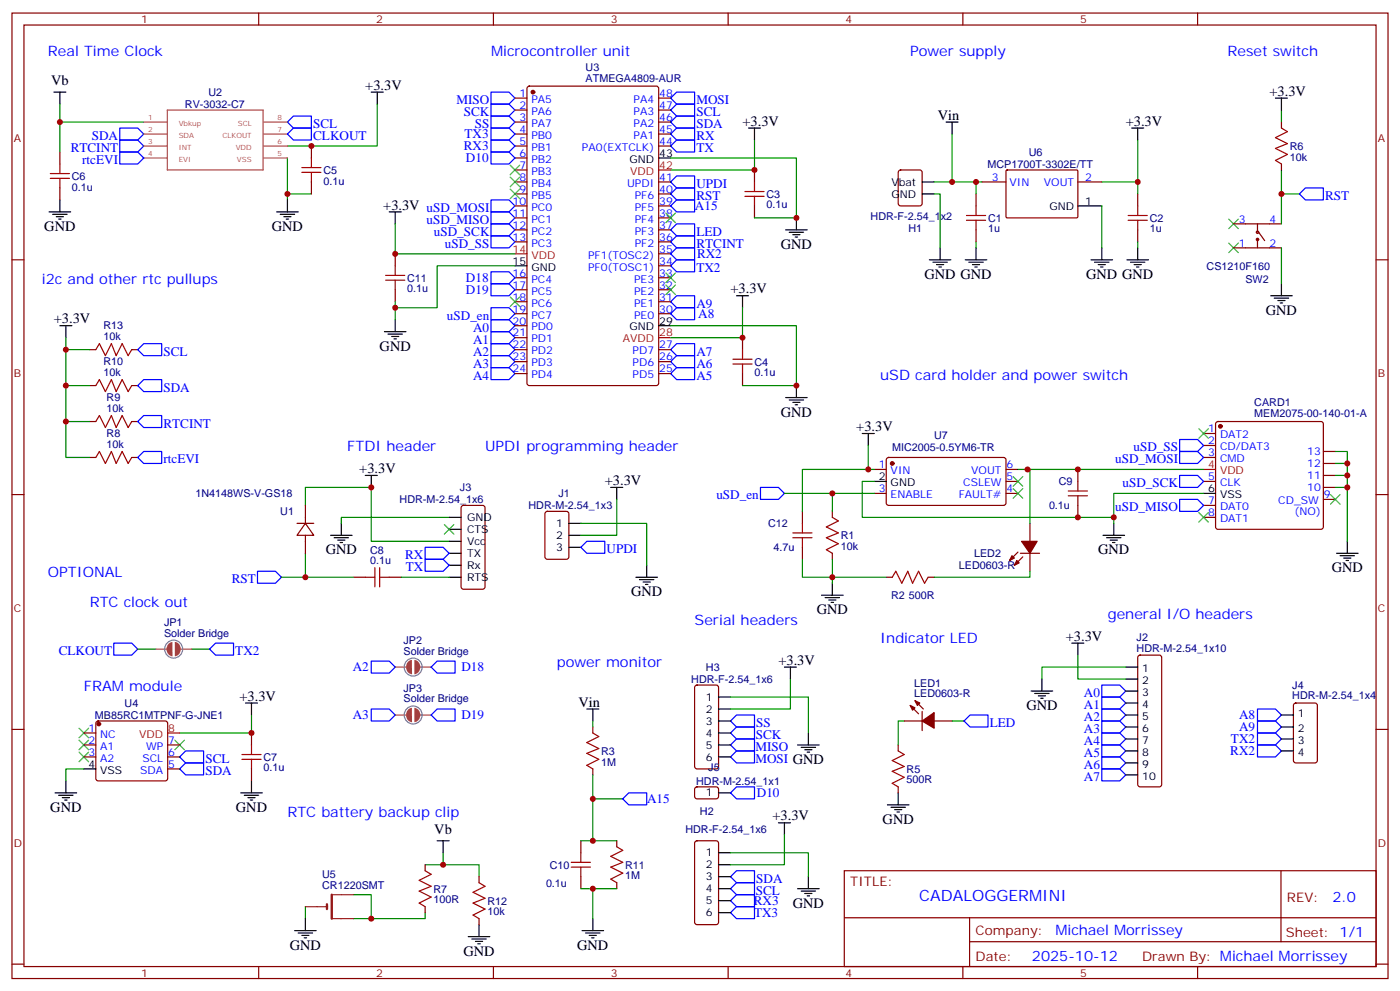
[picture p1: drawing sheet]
<svg xmlns="http://www.w3.org/2000/svg" width="412mm" height="292mm" viewBox="0 0 412 292" stroke-linecap="round" stroke-linejoin="round" font-family="sans-serif">
<g fill="none" stroke="#870000" stroke-width=".35">
<path d="M3.5 3.8h405.4v284.4h-405.4zM7.1 7.4h398.2v277.3h-398.2zM76.2 3.8v3.6M145.3 3.8v3.6M214.5 3.8v3.6M283.6 3.8v3.6M352.8 3.8v3.6M151.7 28.9h3.5M151.7 32.4h3.5M151.7 35.9h3.5M151.7 39.5h3.5M155.5 25.6l.4-.2h37.4l.7 .4v87.1l-.4 .6-37.7 .1-.6-.5-.1-87z"/>
<path d="M194 28.9h3.6M194 32.4h3.6M194 35.9h3.6M194 39.5h3.6M377.5 35.9v1.8M17.6 44.8v3.5M17.6 55.4v3.5M91.7 43v3.5M91.7 53.6v3.5M151.7 53.6h3.5M151.7 43h3.5M151.7 46.5h3.5"/>
<path d="M151.7 50.1h3.5M151.7 57.1h3.5M194 53.6h3.6M194 43h3.6M194 57.1h3.6M222.2 50.1v3.5M264.8 50.3l.5-.2h5.6l.7 .4v9.4l-.4 .7h-5.9l-.7-.4v-9.4zM287.5 57.1v3.5M289.3 53.6h7M296.4 50.2l.3-.1h20.6l.2 .3-.1 13.6-.3 .2-20.6-.1-.2-.3zM317.5 53.6h7.1M335.1 57.1v3.5"/>
<path d="M377.5 48.3v1.8M3.5 76.5h3.6M116.4 74.8v3.5M151.7 60.6h3.5M151.7 64.2h3.5M151.7 67.7h3.5M151.7 71.2h3.5M194 60.6h3.6M194 64.2h3.6M194 67.7h3.6M194 71.2h3.6M194 78.3h3.6"/>
<path d="M194 74.8h3.6M222.2 60.6v3.6M287.5 67.7v3.5M335.1 67.7v3.5M363.4 65.9h14.1M363.4 73h14.1M370.4 65.9v2.5M370.4 70.5v2.5M370.8 68.4l1.7 2.5M405.3 76.5h3.6M116.4 85.3v3.6M151.7 81.8h3.5"/>
<path d="M151.7 85.3h3.5M151.7 88.9h3.5M151.7 92.4h3.5M151.7 95.9h3.5M151.7 99.4h3.5M194 81.8h3.6M194 85.3h3.6M194 88.9h3.6M194 92.4h3.6M218.7 99.4v3.6M26.5 103h1.7M26.5 113.6h1.7"/>
<path d="M38.8 103h1.8M38.8 113.6h1.8M151.7 103h3.5M151.7 106.5h3.5M151.7 110h3.5M194 103h3.6M194 106.5h3.6M194 110h3.6M218.7 110v3.6M26.5 134.7h1.7M26.5 124.1h1.7M38.8 134.7h1.8"/>
<path d="M38.8 124.1h1.8M257.5 138.3h3.6M261.3 134.9l.5-.2 34.1 .1 .4 .6v13l-.7 .4h-34.1l-.4-.7v-12.7zM296.3 138.3h3.6M317.5 138.3v3.5M354.5 127.7h3.6M354.5 131.2h3.6M354.5 134.7h3.6M358.3 124.3l.5-.2h30.3l.5 .2 .2 .5v30.4l-.2 .5-.5 .2h-30.3l-.5-.2-.2-.5v-30.4zM389.8 136.5h3.5M389.8 133h3.5M3.5 145.7h3.6"/>
<path d="M136.1 149l.4-.2h5.7l.6 .5 .1 23.5-.5 .7h-5.9l-.6-.4-.1-23.6zM160.7 150.8l.5-.2h5.7l.6 .4 .1 13-.5 .7h-5.9l-.6-.5-.1-12.9zM245.2 150.6v1.8M257.5 145.3h3.6M296.3 141.8h3.6M296.3 145.3h3.6M303.4 154.1v5.3M317.5 148.8v3.6M354.5 141.8h3.6M354.5 148.8h3.6M354.5 152.4h3.6M389.8 147.1h3.5"/>
<path d="M389.8 143.5h3.5M389.8 140h3.5M405.3 145.7h3.6M104.1 170h3.5M114.7 170h3.5M245.2 162.9v1.8M261.1 170h1.7M273.4 170h1.8M299.9 162.6l-2.5 2.5M300.6 162.9h5.6M301.3 164l-2.5 2.5M303.4 162.9v5.3"/>
<path d="M335.4 193.1l.4-.2h5.7l.5 .2 .2 .5v37.4l-.2 .5-.5 .2h-5.7l-.5-.2-.2-.5v-37.4zM3.5 214.8h3.6M24.7 215.9h3.5M24.7 219.4h3.5M28.5 212.5l.4-.2h19.8l.5 .2 .2 .5v16.3l-.2 .5-.5 .2h-19.8l-.5-.3-.2-.4v-16.3zM49.4 219.4h3.5M74.1 215.9v3.5M174.6 214.1v1.8M204.8 202l.5-.2h5.7l.6 .4 .1 23.5-.5 .7h-5.9l-.6-.4-.1-23.5zM264.6 219.4v1.8M266.3 212.3h5.3M268.1 207.8l2.5 2.4"/>
<path d="M269.5 206.3l2.5 2.5M271.6 209.5v5.7M275.2 212.3h5.3M381.2 207.3l.5-.3h5.6l.7 .5 .1 16.5-.5 .6-5.9 .1-.6-.5-.1-16.4zM405.3 214.8h3.6M24.7 222.9h3.5M49.4 222.9h3.5M49.4 226.4h3.5M74.1 226.4v3.6M174.6 226.4v1.8M264.6 231.7v1.8M125.2 254.7v1.7"/>
<path d="M141.1 258.2v1.8M171.1 247.6v3.5M171.1 258.2v3.5M181.7 247.6v1.8M181.7 260v1.7M204.8 247.8l.5-.2h5.7l.6 .4 .1 23.6-.5 .7h-5.9l-.6-.5-.1-23.5zM248.7 256.4h156.6v28.3h-156.6zM377.3 256.5v20.8M125.2 267v1.8M141.1 270.5v1.8M248.7 270.3h156.5M285.6 277.3h119.6"/>
<path d="M285.6 270.3v14.1M3.5 284h3.6M76.2 284.7v3.5M145.3 284.7v3.5M214.5 284.7v3.5M283.6 284.7v3.5M352.8 284.7v3.5M405.3 284h3.6"/>
<circle cx="370.4" cy="70.5" r=".35"/>
<circle cx="370.4" cy="68.4" r=".35"/>
</g>
<g fill="#870000" stroke="#870000" stroke-width=".35">
<path d="M271.6 212.3l3.6-2.4v4.6z"/>
<path d="M269.5 206.3l1.4 .7-.7 .8z"/>
<path d="M268.1 207.8l1.4 .7-.7 .7z"/>
<path d="M300.9 159.4h4.6l-2.1 3.5z"/>
<path d="M298.1 163.7l.7 .7-1.4 .7z"/>
<path d="M299.5 165.1l.7 .7-1.4 .7z"/>
<circle cx="359.5" cy="125.6" r=".53"/>
<circle cx="29.1" cy="213.2" r=".53"/>
<circle cx="262.8" cy="136.5" r=".53"/>
<circle cx="157" cy="27.1" r=".53"/>
</g>
<path d="M194 50.1h3.6M151.7 74.8h3.5M194 99.4h3.6M354.5 138.3h3.6M49.4 215.9h3.5" fill="none" stroke="#f00" stroke-width=".35"/>
<g fill="none" stroke="#000" stroke-width=".35">
<path d="M15.9 27.1h3.5M17.6 27.1v3.6M109.4 27.1h3.5M111.1 27.1v3.6M220.5 37.7h3.5M222.2 37.7v3.5M278.7 35.9h3.5M280.5 35.9v3.6M333.4 37.7h3.5M335.1 37.7v3.5M375.7 28.9h3.5M377.5 28.9v3.5"/>
<path d="M17.6 58.9v3.5M84.7 58.9v3.5M194 46.5h3.6M271.6 57.1h3.6M271.6 53.6h3.6M14.5 62.4h6.3M15.5 63.1h4.3M16.6 63.8h2.1M17.3 64.5h.7M81.5 62.4h6.3M82.5 63.1h4.3M83.6 63.8h2.1"/>
<path d="M84.3 64.5h.7M114.7 62.4h3.5M116.4 62.4v3.5M151.7 78.3h3.5M231.4 67.7h6.4M232.5 68.4h4.2M233.5 69.1h2.2M234.2 69.8h.7M234.6 64.2v3.5M273.8 76.5h6.3M274.8 77.2h4.2M275.9 77.9h2.1"/>
<path d="M276.6 78.6h.7M276.9 73v3.5M284.3 76.5h6.4M285.4 77.2h4.2M286.5 77.9h2.1M287.2 78.6h.7M287.5 73v3.5M317.5 60.6h7.1M321.4 76.5h6.3M322.4 77.2h4.3M323.5 77.9h2.1M324.2 78.6h.7"/>
<path d="M324.6 73v3.5M332 76.5h6.3M333 77.2h4.3M334.1 77.9h2.1M334.8 78.6h.7M335.1 73v3.5M17.6 95.9h3.6M19.4 95.9v3.5M113.2 97.7h6.4M114.3 98.4h4.2M115.4 99.1h2.1M116.1 99.8h.7"/>
<path d="M116.4 94.2v3.5M194 95.9h3.6M217 87.1h3.5M218.7 87.1v3.5M374.3 87.1h6.3M375.4 87.8h4.2M376.4 88.5h2.1M377.1 89.2h.7M377.5 83.6v3.5M231.4 117.1h6.4M232.5 117.8h4.2M233.5 118.5h2.2"/>
<path d="M234.2 119.2h.7M234.6 113.6v3.5M254 127.7h3.5M255.8 127.7v3.5M97.4 157.7h6.3M98.4 158.4h4.3M99.5 159.1h2.1M100.2 159.8h.7M100.5 154.1v3.6M107.6 140h3.5M109.4 140v3.5M132.3 152.4h3.5"/>
<path d="M132.3 155.9h3.5M132.3 159.4h3.5M167.6 157.7h3.5M167.6 154.1h3.5M179.9 143.5h3.5M181.7 143.5v3.6M257.5 141.8h3.6M324.9 157.7h6.4M326 158.4h4.2M327 159.1h2.1M327.7 159.8h.7M328.1 154.1v3.6"/>
<path d="M354.5 145.3h3.6M396.9 159.4v3.5M132.3 162.9h3.5M132.3 166.5h3.5M132.3 170h3.5M167.6 161.2h3.5M187.3 170h6.4M188.4 170.7h4.2M189.4 171.4h2.2M190.1 172.1h.8M190.5 166.5v3.5M242 175.3h6.4"/>
<path d="M243.1 176h4.2M244.1 176.7h2.1M244.8 177.4h.7M245.2 171.8v3.5M393.7 162.9h6.3M394.8 163.7h4.2M395.8 164.4h2.1M396.5 165.1h.7M231.1 196.5h3.5M232.8 196.5v3.5M306.9 200v3.5M315.7 189.4h3.6"/>
<path d="M317.5 189.4v3.5M331.6 196.5h3.5M331.6 200h3.5M72.3 207h3.5M74.1 207v3.6M172.9 208.8h3.5M174.6 208.8v3.5M211.7 205.3h3.5M211.7 208.8h3.5M211.7 212.3h3.5M211.7 215.9h3.5M211.7 219.4h3.5"/>
<path d="M234.9 219.4h6.4M238.1 215.9v3.5M303.7 203.5h6.4M304.8 204.2h4.2M305.9 204.9h2.1M306.6 205.6h.7M331.6 207h3.5M331.6 203.5h3.5M331.6 210.6h3.5M331.6 214.1h3.5M331.6 217.6h3.5M377.5 210.6h3.5"/>
<path d="M377.5 214.1h3.5M377.5 217.6h3.5M16.2 233.5h6.4M17.3 234.2h4.2M18.3 234.9h2.2M19 235.6h.8M19.4 230v3.5M24.7 226.4h3.5M70.9 233.5h6.4M72 234.2h4.2M73 234.9h2.1M73.7 235.6h.7"/>
<path d="M74.1 230v3.5M211.7 222.9h3.5M236 220.1h4.2M237.1 220.8h2.1M237.8 221.5h.7M261.4 237h6.4M262.5 237.7h4.2M263.5 238.4h2.1M264.2 239.1h.7M264.6 233.5v3.5M331.6 221.2h3.5M331.6 224.7h3.5"/>
<path d="M331.6 228.2h3.5M377.5 221.2h3.5M128.8 247.6h3.5M130.5 247.6v3.5M211.7 251.1h3.5M211.7 254.7h3.5M211.7 258.2h3.5M229.3 242.3h3.5M231.1 242.3v3.6M238.1 258.2v3.5M86.8 274.1h6.3M87.8 274.8h4.3"/>
<path d="M88.9 275.5h2.1M89.6 276.2h.7M90 270.5v3.6M137.9 275.8h6.4M139 276.5h4.2M140.1 277.2h2.1M140.8 278h.7M141.1 272.3v3.5M171.4 274.1h6.4M172.5 274.8h4.2M173.6 275.5h2.1M174.3 276.2h.7"/>
<path d="M174.6 270.5v3.6M211.7 261.7h3.5M211.7 265.3h3.5M211.7 268.8h3.5M234.9 261.7h6.4M236 262.4h4.2M237.1 263.1h2.1M237.8 263.8h.7"/>
</g>
<g fill="none" stroke="#008700" stroke-width=".35">
<path d="M17.6 30.7v5.2h24.7M17.6 35.9v8.9M111.1 30.7v12.3h-26.4M280.5 39.5v14.1M377.5 32.4v3.5M84.7 57.1h7M84.7 46.5v12.4M197.6 46.5h37v17.7h-12.4M222.2 41.2v8.9h-24.6M275.2 57.1h1.7v15.9M275.2 53.6h14.1M287.5 53.6v3.5"/>
<path d="M324.6 53.6h10.5M335.1 41.2v15.9M377.5 50.1v7h5.3M116.4 65.9v8.9h35.3M151.7 78.3h-22.9v12.3h-12.4v3.6M287.5 71.2v1.8M324.6 60.6v12.4M335.1 71.2v1.8M19.4 99.4v35.3h7.1M116.4 88.9v1.7M197.6 95.9h37v17.7h-15.9M218.7 90.6v8.8h-21.1"/>
<path d="M19.4 103h7.1M19.4 113.6h7.1M19.4 124.1h7.1M255.8 131.2v7.1h1.7M299.9 138.3h54.6M302.7 138.3h.7v15.8M393.3 133h3.6v26.4M393.3 136.5h3.6M90 148.8v-5.3h19.4v15.9h22.9M132.3 152.4h-31.8v1.7M171.1 154.1h19.4v12.4M181.7 147.1v10.6h-10.6"/>
<path d="M231.1 145.3h26.4M245.2 145.3v5.3M257.5 141.8h-3.5v10.6h74.1v-7.1h26.4M328.1 152.4v1.7M393.3 140h3.6M393.3 143.5h3.6M118.2 170h14.1M245.2 170h15.9M245.2 164.7v7.1M303.4 168.2v1.8h-28.2M40.6 191.2h5.3M56.4 191.2h5.3"/>
<path d="M232.8 200v8.8h-17.6M74.1 210.6v5.3h-21.2M174.6 212.3v1.8M215.2 205.3h22.9v10.6M266.3 212.3h-1.7v7.1M280.5 212.3h3.5M24.7 226.4h-5.3v3.6M174.6 228.2v19.4h-3.5M174.6 235.3h8.8M125.2 254.7h15.9v3.5M130.5 251.1v3.6M174.6 247.6h7.1"/>
<path d="M215.2 251.1h22.9v7.1M231.1 245.9v8.8h-15.9M90 267v3.5M104.1 263.5h5.3v7M125.2 268.8v1.7h-21.1M171.1 261.7h10.6M174.6 261.7v8.8"/>
</g>
<g fill="none" stroke="#00f" stroke-width=".35">
<path d="M35.3 37.7h5.3l1.7 1.8-1.7 1.7h-5.3zM84.7 35.9l1.7-1.7h5.3v3.5h-5.3zM86.4 37.7h5.3v3.5h-5.3l-1.7-1.7zM144.6 27.1h5.3l1.8 1.8-1.8 1.8h-5.3zM144.6 30.7h5.3l1.8 1.7-1.8 1.8h-5.3zM144.6 34.2h5.3l1.8 1.7-1.8 1.8h-5.3zM197.6 35.9l1.7-1.7h5.3v3.5h-5.3zM199.3 30.7h5.3v3.5h-5.3l-1.7-1.8zM199.3 37.7h5.3v3.5h-5.3l-1.7-1.7zM199.3 27.1h5.3v3.6h-5.3l-1.7-1.8zM35.3 41.2h5.3l1.7 1.8-1.7 1.8h-5.3zM35.3 44.8h5.3l1.7 1.7-1.7 1.8h-5.3z"/>
<path d="M144.6 58.9h5.3l1.8 1.7-1.8 1.8h-5.3zM199.3 41.2h5.3v3.6h-5.3l-1.7-1.8zM199.3 55.4h5.3v3.5h-5.3l-1.7-1.8zM199.3 51.8h5.3v3.6h-5.3l-1.7-1.8zM384.5 55.4h5.3v3.5h-5.3l-1.7-1.8zM144.6 62.4h5.3l1.8 1.8-1.8 1.7h-5.3zM144.6 65.9h5.3l1.8 1.8-1.8 1.8h-5.3zM144.6 69.5h5.3l1.8 1.7-1.8 1.8h-5.3zM199.3 76.5h5.3v3.5h-5.3l-1.7-1.7zM199.3 69.5h5.3v3.5h-5.3l-1.7-1.8zM199.3 65.9h5.3v3.6h-5.3l-1.7-1.8zM144.6 94.2h5.3l1.8 1.7-1.8 1.8h-5.3z"/>
<path d="M144.6 97.7h5.3l1.8 1.7-1.8 1.8h-5.3zM144.6 90.6h5.3l1.8 1.8-1.8 1.8h-5.3zM144.6 83.6h5.3l1.8 1.7-1.8 1.8h-5.3zM144.6 80h5.3l1.8 1.8-1.8 1.8h-5.3zM199.3 87.1h5.3v3.5h-5.3l-1.7-1.7zM199.3 90.6h5.3v3.6h-5.3l-1.7-1.8zM42.3 101.2h5.3v3.5h-5.3l-1.7-1.7zM42.3 111.8h5.3v3.5h-5.3l-1.7-1.7zM144.6 101.2h5.3l1.8 1.8-1.8 1.7h-5.3zM144.6 104.7h5.3l1.8 1.8-1.8 1.8h-5.3zM144.6 108.3h5.3l1.8 1.7-1.8 1.8h-5.3zM199.3 108.3h5.3v3.5h-5.3l-1.7-1.8z"/>
<path d="M199.3 104.7h5.3v3.6h-5.3l-1.7-1.8zM199.3 101.2h5.3v3.5h-5.3l-1.7-1.7zM42.3 122.4h5.3v3.5h-5.3l-1.7-1.8zM42.3 133h5.3v3.5h-5.3l-1.7-1.8zM347.5 133h5.3l1.7 1.7-1.7 1.8h-5.3zM347.5 129.4h5.3l1.7 1.8-1.7 1.8h-5.3zM172.9 159.4h5.3v3.5h-5.3l-1.8-1.7zM224 143.5h5.3l1.8 1.8-1.8 1.8h-5.3zM347.5 140h5.3l1.7 1.8-1.7 1.7h-5.3zM347.5 147.1h5.3l1.7 1.7-1.7 1.8h-5.3zM75.8 168.2h5.3l1.8 1.8-1.8 1.8h-5.3zM125.2 164.7h5.3l1.8 1.8-1.8 1.7h-5.3z"/>
<path d="M125.2 161.2h5.3l1.8 1.7-1.8 1.8h-5.3zM33.5 189.4h5.3l1.8 1.8-1.8 1.7h-5.3zM109.4 194.7h5.3l1.7 1.8-1.7 1.7h-5.3zM109.4 208.8h5.3l1.7 1.8-1.7 1.7h-5.3zM217 217.6h5.2v3.6h-5.2l-1.8-1.8zM217 214.1h5.2v3.5h-5.2l-1.8-1.7zM217 210.6h5.2v3.5h-5.2l-1.8-1.8zM285.8 210.6h5.2v3.5h-5.2l-1.8-1.8zM324.6 219.4h5.2l1.8 1.8-1.8 1.7h-5.2zM324.6 215.9h5.2l1.8 1.7-1.8 1.8h-5.2zM324.6 212.3h5.2l1.8 1.8-1.8 1.8h-5.2zM324.6 208.8h5.2l1.8 1.8-1.8 1.7h-5.2z"/>
<path d="M324.6 205.3h5.2l1.8 1.7-1.8 1.8h-5.2zM324.6 201.8h5.2l1.8 1.7-1.8 1.8h-5.2zM370.4 208.8h5.3l1.8 1.8-1.8 1.7h-5.3zM370.4 212.3h5.3l1.8 1.8-1.8 1.8h-5.3zM370.4 215.9h5.3l1.8 1.7-1.8 1.8h-5.3zM370.4 219.4h5.3l1.8 1.8-1.8 1.7h-5.3zM54.7 221.2h5.3v3.5h-5.3l-1.8-1.8zM54.7 224.7h5.3v3.5h-5.3l-1.8-1.8zM217 221.2h5.2v3.5h-5.2l-1.8-1.8zM324.6 222.9h5.2l1.8 1.8-1.8 1.7h-5.2zM324.6 226.4h5.2l1.8 1.8-1.8 1.8h-5.2zM217 256.4h5.2v3.6h-5.2l-1.8-1.8z"/>
<path d="M215.2 261.7l1.8-1.7h5.2v3.5h-5.2zM217 263.5h5.2v3.5h-5.2l-1.8-1.7zM217 267h5.2v3.5h-5.2l-1.8-1.7z"/>
</g>
<path d="M42.3 35.9h7M42.3 39.5h7M49.3 32.4h28.2v17.7h-28.2zM77.7 35.9h7M77.7 39.5h7M42.3 43h7M42.3 46.5h7M77.7 43h7M77.7 46.5h7M45.9 191.2h3.4M53 191.2h3.4" fill="none" stroke="#a64a4a" stroke-width=".35"/>
<g fill="none" stroke="#a10000" stroke-width=".35">
<path d="M377.5 37.7l1.7 1.1-3.5 1.7 3.5 1.8-3.5 1.4 3.5 1.8-3.5 1.7 1.8 1.1M14.8 51.1h5.7M14.8 52.5h5.7M17.6 48.3v2.8M17.6 52.5v2.9M88.9 49.4h5.6M88.9 50.8h5.6M91.7 46.5v2.9M91.7 50.8v2.8M219.4 56.4h5.7M219.4 57.8h5.7M222.2 53.6v2.8"/>
<path d="M222.2 57.8v2.8M116.4 78.3v2.8M284.7 63.5h5.6M284.7 64.9h5.6M287.5 60.6v2.9M287.5 64.9v2.8M332.3 63.5h5.7M332.3 64.9h5.7M335.1 60.6v2.9M335.1 64.9v2.8M113.6 81.1h5.6M113.6 82.5h5.6"/>
<path d="M116.4 82.5v2.8M28.2 113.6l1.1-1.8 1.7 3.5 1.8-3.5 1.4 3.5 1.8-3.5 1.7 3.5 1.1-1.7M28.2 103l1.1-1.8 1.7 3.5 1.8-3.5 1.4 3.5 1.8-3.5 1.7 3.5 1.1-1.7M215.9 105.8h5.6M215.9 107.2h5.6M218.7 103v2.8M218.7 107.2v2.8M28.2 134.7l1.1-1.7 1.7 3.5 1.8-3.5 1.4 3.5 1.8-3.5 1.7 3.5 1.1-1.8M28.2 124.1l1.1-1.7 1.7 3.5 1.8-3.5 1.4 3.5 1.8-3.5 1.7 3.5 1.1-1.8M245.2 152.4l1.7 1-3.5 1.8 3.5 1.8-3.5 1.4 3.5 1.7-3.5 1.8 1.8 1M314.7 144.6h5.6M314.7 146h5.6"/>
<path d="M317.5 141.8v2.8M317.5 146v2.8M107.6 170h2.8M110.4 167.2v5.6M111.8 170h2.9M111.8 167.2v5.6M262.8 170l1.1-1.8 1.7 3.6 1.8-3.6 1.4 3.6 1.8-3.6 1.7 3.6 1.1-1.8M74.1 219.4v2.8M174.6 215.9l1.8 1-3.5 1.8 3.5 1.8-3.5 1.4 3.5 1.7-3.5 1.8 1.7 1M71.3 222.2h5.6M71.3 223.6h5.6M74.1 223.6v2.8"/>
<path d="M264.6 221.2l1.7 1-3.5 1.8 3.5 1.7-3.5 1.5 3.5 1.7-3.5 1.8 1.8 1M125.2 256.4l1.8 1.1-3.5 1.8 3.5 1.7-3.5 1.4 3.5 1.8-3.5 1.8 1.7 1M141.1 260l1.8 1-3.6 1.8 3.6 1.7-3.6 1.5 3.6 1.7-3.6 1.8 1.8 1M168.3 254h5.6M168.3 255.4h5.6M171.1 251.1v2.9M171.1 255.4v2.8M181.7 249.4l1.7 1-3.5 1.8 3.5 1.8-3.5 1.4 3.5 1.7-3.5 1.8 1.8 1.1"/>
</g>
<g fill="none" stroke="#3c3" stroke-width=".35">
<path d="M150.3 48.6l2.8 2.9M150.3 52.2l2.8 2.8M153.1 48.6l-2.8 2.9M153.1 52.2l-2.8 2.8M196.1 62.8l2.9 2.8M199 62.8l-2.9 2.8M361.9 64.5l2.9 2.8M361.9 71.6l2.9 2.8M364.8 64.5l-2.9 2.8M364.8 71.6l-2.9 2.8M150.3 87.5l2.8 2.8M153.1 87.5l-2.8 2.8"/>
<path d="M353.1 126.3l2.9 2.8M356 126.3l-2.9 2.8M130.9 154.5l2.8 2.8M133.7 154.5l-2.8 2.8M298.4 140.4l2.9 2.8M298.4 143.9l2.9 2.8M301.3 140.4l-2.9 2.8M301.3 143.9l-2.9 2.8M353.1 151l2.9 2.8M356 151l-2.9 2.8M391.9 145.7l2.9 2.8M394.8 145.7l-2.9 2.8"/>
<path d="M23.3 214.5l2.8 2.8M23.3 218l2.8 2.8M26.1 214.5l-2.8 2.8M26.1 218l-2.8 2.8M51.5 218l2.8 2.8M54.3 218l-2.8 2.8M23.3 221.5l2.8 2.8M26.1 221.5l-2.8 2.8"/>
</g>
<path d="M96.3 266.3v1.4M97.7 263.5v7" fill="none" stroke="#8c2424" stroke-width=".71"/>
<path d="M90 267h6.3M97.7 263.5h6.4M97.7 270.5h6.4" fill="none" stroke="#8c2424" stroke-width=".35"/>
<circle cx="51.2" cy="191.2" r="2.65" fill="none" stroke="#828282" stroke-width=".35"/>
<g fill="#a64a4a">
<path d="M51.5 189.1a2.15 2.15 0 0 1 1.8 2.1 2.15 2.15 0 0 1-1.8 2.1z"/>
<path d="M49.6 189.7l1.2-.6v4.2a2.17 2.17 0 0 1-1.2-3.6z"/>
</g>
<path d="M116.4 196.5h3.5M123.5 196.5h3.5" fill="none" stroke="#a64a4a" stroke-width=".35"/>
<circle cx="121.7" cy="196.5" r="2.65" fill="none" stroke="#828282" stroke-width=".35"/>
<g fill="#a64a4a">
<path d="M122 194.3a2.15 2.15 0 0 1 1.8 2.2 2.15 2.15 0 0 1-1.7 2.1z"/>
<path d="M120.1 195l1.3-.7v4.3a2.17 2.17 0 0 1-1.3-3.6z"/>
</g>
<path d="M116.4 210.6h3.5M123.5 210.6h3.5" fill="none" stroke="#a64a4a" stroke-width=".35"/>
<circle cx="121.7" cy="210.6" r="2.65" fill="none" stroke="#828282" stroke-width=".35"/>
<g fill="#a64a4a">
<path d="M122 208.5a2.15 2.15 0 0 1 1.8 2.1 2.15 2.15 0 0 1-1.7 2.1z"/>
<path d="M120.1 209.1l1.3-.6v4.2a2.17 2.17 0 0 1-1.3-3.6z"/>
</g>
<path d="M144.6 37.7h5.3l1.8 1.8-1.8 1.7h-5.3zM144.6 41.2h5.3l1.8 1.8-1.8 1.8h-5.3zM144.6 44.8h5.3l1.8 1.7-1.8 1.8h-5.3zM199.3 58.9h5.3v3.5h-5.3l-1.7-1.8zM199.3 73h5.3v3.5h-5.3l-1.7-1.7zM63.5 189.4h5.3v3.5h-5.3l-1.8-1.7zM128.8 194.7h5.3v3.5h-5.3l-1.8-1.7zM128.8 208.8h5.3v3.5h-5.3l-1.8-1.7zM185.2 233.5h5.3v3.5h-5.3l-1.8-1.7zM217 231.7h5.2v3.6h-5.2l-1.8-1.8z" fill="none" stroke="#00f" stroke-width=".35"/>
<path d="M377.5 57.1v8.8M377.5 73v10.6M255.8 138.3h-19.4v12.3M82.9 170h21.2M90 162.9v7.1M236.4 164.7v5.3h8.8M317.5 192.9v7.1h14.1M331.6 196.5h-24.7v3.5" fill="none" stroke="#008700" stroke-width=".35"/>
<path d="M87.5 154.1h4.9M90 154.1l2.4 3.6h-4.9zM90 148.8v5.3M90 157.7v5.2M236.4 150.6v3.5M236.4 161.2v3.5M204.8 231.9l.5-.2 5.9 .1 .5 .6-.1 2.4-.6 .5-6-.1-.4-.6v-2.2z" fill="none" stroke="#870000" stroke-width=".35"/>
<path d="M233.5 157h5.7M233.5 158.4h5.7M236.4 154.1v2.9M236.4 158.4v2.8" fill="none" stroke="#a10000" stroke-width=".35"/>
<path d="M150.3 55.7l2.8 2.8M153.1 55.7l-2.8 2.8M196.1 80.4l2.9 2.8M196.1 83.9l2.9 2.8M199 80.4l-2.9 2.8M199 83.9l-2.9 2.8" fill="none" stroke="#3c3" stroke-width=".35"/>
<path d="M211.7 233.5h3.5" fill="none" stroke="#000" stroke-width=".35"/>
<g fill="#c00">
<circle cx="17.6" cy="35.9" r=".88"/>
<circle cx="84.7" cy="57.1" r=".88"/>
<circle cx="287.5" cy="53.6" r=".88"/>
<circle cx="335.1" cy="53.6" r=".88"/>
<circle cx="91.7" cy="43" r=".88"/>
<circle cx="109.4" cy="270.5" r=".88"/>
<circle cx="396.9" cy="136.5" r=".88"/>
<circle cx="396.9" cy="140" r=".88"/>
<circle cx="396.9" cy="143.5" r=".88"/>
<circle cx="328.1" cy="152.4" r=".88"/>
<circle cx="245.2" cy="145.3" r=".88"/>
<circle cx="245.2" cy="170" r=".88"/>
<circle cx="280.5" cy="53.6" r=".88"/>
<circle cx="74.1" cy="215.9" r=".88"/>
<circle cx="174.6" cy="247.6" r=".88"/>
<circle cx="174.6" cy="261.7" r=".88"/>
<circle cx="174.6" cy="235.3" r=".88"/>
<circle cx="19.4" cy="103" r=".88"/>
<circle cx="19.4" cy="113.6" r=".88"/>
<circle cx="19.4" cy="124.1" r=".88"/>
<circle cx="222.3" cy="50.1" r=".88"/>
<circle cx="234.6" cy="64.2" r=".88"/>
<circle cx="218.7" cy="99.4" r=".88"/>
<circle cx="234.6" cy="113.6" r=".88"/>
<circle cx="116.4" cy="74.8" r=".88"/>
<circle cx="116.4" cy="90.6" r=".88"/>
<circle cx="130.5" cy="254.7" r=".88"/>
<circle cx="90" cy="170" r=".88"/>
<circle cx="109.4" cy="143.5" r=".88"/>
<circle cx="302.7" cy="138.3" r=".88"/>
<circle cx="255.8" cy="138.3" r=".88"/>
<circle cx="317.5" cy="138.3" r=".88"/>
<circle cx="317.5" cy="152.4" r=".88"/>
<circle cx="377.5" cy="57.1" r=".88"/>
</g>
<text font-size="4.6" fill="#00f" x="270.8" y="265.5">CADALOGGERMINI</text>
<g font-size="4.2" fill="#00f">
<text x="14.1" y="16.5">Real Time Clock</text>
<text x="144.6" y="16.5">Microcontroller unit</text>
<text x="268.1" y="16.5">Power supply</text>
<text x="361.6" y="16.5">Reset switch</text>
<text x="12.3" y="83.6">i2c and other rtc pullups</text>
<text x="259.3" y="111.8">uSD card holder and power switch</text>
<text x="102.3" y="133">FTDI header</text>
<text x="142.9" y="133">UPDI programming header</text>
<text x="14.1" y="170">OPTIONAL</text>
<text x="26.5" y="178.8">RTC clock out</text>
<text x="204.6" y="184.1">Serial headers</text>
<text x="326.3" y="182.4">general I/O headers</text>
<text x="259.3" y="189.4">Indicator LED</text>
<text x="164" y="196.5">power monitor</text>
<text x="24.7" y="203.5">FRAM module</text>
<text x="84.7" y="240.6">RTC battery backup clip</text>
<text x="392.5" y="265.7">2.0</text>
<text x="310.9" y="275.3">Michael Morrissey</text>
<text x="304" y="283.1">2025-10-12</text>
</g>
<g font-size="4.2">
<text x="15" y="25">Vb</text>
<text x="107.6" y="26.4">+3.3V</text>
<text x="373.9" y="28.2">+3.3V</text>
<text x="276.2" y="35.2">Vin</text>
<text x="218.7" y="37">+3.3V</text>
<text x="331.6" y="37">+3.3V</text>
<text x="112.9" y="61.7">+3.3V uSD_MOSI</text>
<text x="13.1" y="68.1">GND</text>
<text x="80.1" y="68.1">GND</text>
<text x="230" y="73.3">GND</text>
<text x="272.3" y="82.2">GND GND</text>
<text x="320" y="82.2">GND GND</text>
<text x="215.2" y="86.4">+3.3V</text>
<text x="15.9" y="95.2">+3.3V</text>
<text x="372.9" y="92.7">GND</text>
<text x="111.8" y="103.3">GND</text>
<text x="230" y="122.7">GND</text>
<text x="252.2" y="127">+3.3V</text>
<text x="105.8" y="139.3">+3.3V</text>
<text x="178.2" y="142.8">+3.3V</text>
<text x="96" y="163.3">GND</text>
<text x="323.5" y="163.3">GND</text>
<text x="392.3" y="168.6">GND</text>
<text x="185.9" y="175.6">GND</text>
<text x="240.6" y="180.9">GND</text>
<text x="314" y="188.7">+3.3V</text>
<text x="229.3" y="195.8">+3.3V</text>
<text x="70.6" y="206.3">+3.3V</text>
<text x="170.4" y="208.1">Vin</text>
<text x="302.3" y="209.2">GND</text>
<text x="14.8" y="239.1">GND</text>
<text x="69.5" y="239.1">GND</text>
<text x="127.9" y="245.5">Vb</text>
<text x="227.5" y="241.6">+3.3V</text>
<text x="260" y="242.7">GND</text>
<text x="233.5" y="267.4">GND</text>
<text x="85.4" y="279.7">GND</text>
<text x="136.5" y="281.5">GND</text>
<text x="170" y="279.7">GND</text>
</g>
<g font-size="3.9" fill="#00f">
<text x="134.4" y="30.7">MISO</text>
<text x="136.6" y="34.2">SCK</text>
<text x="205.1" y="34.2">SCL</text>
<text x="205.1" y="30.7">MOSI</text>
<text x="27" y="41.2">SDA</text>
<text x="92.3" y="37.7">SCL</text>
<text x="92.3" y="41.2">CLKOUT</text>
<text x="136.8" y="40.7">TX3</text>
<text x="139.8" y="37.7">SS</text>
<text x="205.1" y="37.7">SDA</text>
<text x="205.1" y="41.2">RX</text>
<text x="20.8" y="44.8">RTCINT</text>
<text x="136.6" y="44.3">RX3</text>
<text x="137.3" y="47.8">D10</text>
<text x="205.1" y="44.8">TX</text>
<text x="24.2" y="48.3">rtcEVI</text>
<text x="205.1" y="58.9">RST</text>
<text x="205.1" y="55.4">UPDI</text>
<text x="390.3" y="58.9">RST</text>
<text x="125.6" y="65.9">uSD_MISO</text>
<text x="204.7" y="61.9">A15</text>
<text x="127.8" y="69.5">uSD_SCK</text>
<text x="205.1" y="69.5">LED</text>
<text x="131" y="73">uSD_SS</text>
<text x="205.1" y="73">RTCINT</text>
<text x="205.3" y="76">RX2</text>
<text x="137.3" y="83">D18</text>
<text x="205.1" y="80">TX2</text>
<text x="137.3" y="86.5">D19</text>
<text x="131.7" y="94.2">uSD_en</text>
<text x="205.1" y="90.6">A9</text>
<text x="205.7" y="93.7">A8</text>
<text x="139.4" y="97.7">A0</text>
<text x="139.4" y="101.2">A1</text>
<text x="48.2" y="104.7">SCL</text>
<text x="139.4" y="104.7">A2</text>
<text x="205.1" y="104.7">A7</text>
<text x="139.4" y="108.3">A3</text>
<text x="139.4" y="111.8">A4</text>
<text x="205.1" y="111.8">A5</text>
<text x="205.1" y="108.3">A6</text>
<text x="48.2" y="115.3">SDA</text>
<text x="48.2" y="125.9">RTCINT</text>
<text x="48.2" y="136.5">rtcEVI</text>
<text x="328.5" y="136.5">uSD_MOSI</text>
<text x="333.9" y="133">uSD_SS</text>
<text x="330.7" y="143.5">uSD_SCK</text>
<text x="211" y="147.1">uSD_en</text>
<text x="328.5" y="150.6">uSD_MISO</text>
<text x="119.4" y="164.7">RX</text>
<text x="178.7" y="162.9">UPDI</text>
<text x="68.3" y="171.8">RST</text>
<text x="119.5" y="168.2">TX</text>
<text x="17.3" y="192.9">CLKOUT</text>
<text x="69.3" y="192.9">TX2</text>
<text x="103.9" y="197.7">A2</text>
<text x="135.9" y="197.8">D18</text>
<text x="319.3" y="208.8">A1</text>
<text x="319.3" y="205.3">A0</text>
<text x="103.9" y="211.8">A3</text>
<text x="135.9" y="211.9">D19</text>
<text x="222.7" y="214.1">SS</text>
<text x="291.6" y="214.1">LED</text>
<text x="319.3" y="215.9">A3</text>
<text x="319.3" y="212.3">A2</text>
<text x="365" y="211.9">A8</text>
<text x="365" y="215.4">A9</text>
<text x="222.5" y="221.2">MISO</text>
<text x="222.6" y="217.6">SCK</text>
<text x="319.3" y="219.4">A4</text>
<text x="362.6" y="218.8">TX2</text>
<text x="60.5" y="224.7">SCL</text>
<text x="222.5" y="224.7">MOSI GND</text>
<text x="319.3" y="222.9">A5</text>
<text x="319.3" y="226.4">A6</text>
<text x="362.4" y="222.4">RX2</text>
<text x="60.5" y="228.2">SDA</text>
<text x="319.3" y="230">A7</text>
<text x="190.6" y="236.5">A15</text>
<text x="223" y="234.8">D10</text>
<text x="222.6" y="263.5">SCL</text>
<text x="222.8" y="260">SDA</text>
<text x="222" y="266.5">RX3</text>
<text x="222.1" y="270">TX3</text>
</g>
<g font-size="3.9" fill="#800">
<text x="250.5" y="261">TITLE:</text>
<text x="379.1" y="265.7">REV:</text>
<text x="287.4" y="275.2">Company:</text>
<text x="378.7" y="275.8">Sheet: 1/1</text>
<text x="287.4" y="282.9">Date:</text>
<text x="336.4" y="283">Drawn By: Michael Morrissey</text>
</g>
<g font-size="3.2" fill="#800">
<text x="41.6" y="6.8">1</text>
<text x="110.8" y="6.8">2</text>
<text x="179.9" y="6.8">3</text>
<text x="249.1" y="6.8">4</text>
<text x="318.2" y="6.8">5</text>
<text x="4.1" y="41.9">A</text>
<text x="405.9" y="41.9">A</text>
<text x="4.1" y="111.1">B</text>
<text x="405.9" y="111.1">B</text>
<text x="4.1" y="180.2">C</text>
<text x="405.9" y="180.2">C</text>
<text x="4.1" y="249.4">D</text>
<text x="405.9" y="249.4">D</text>
<text x="41.6" y="287.7">1</text>
<text x="110.8" y="287.7">2</text>
<text x="179.9" y="287.7">3</text>
<text x="249.1" y="287.7">4</text>
<text x="318.2" y="287.7">5</text>
</g>
<g font-size="3.2" fill="#000080">
<text x="172.5" y="21">U3</text>
<text x="61.4" y="28.3">U2</text>
<text x="172.5" y="24.3">ATMEGA4809-AUR</text>
<text x="54.5" y="31.8">RV-3032-C7</text>
<text x="303" y="45.9">U6</text>
<text x="379.9" y="47.3">10k</text>
<text x="379.9" y="44.2">R6</text>
<text x="21.2" y="53">C6</text>
<text x="95.2" y="51.2">C5</text>
<text x="290.9" y="49.4">MCP1700T-3302E/TT</text>
<text x="21.2" y="56.1">0.1u</text>
<text x="95.2" y="54.3">0.1u</text>
<text x="225.8" y="58.3">C3</text>
<text x="225.8" y="61.4">0.1u</text>
<text x="256.5" y="64.9">HDR-F-2.54_1x2</text>
<text x="291" y="65.3">C1</text>
<text x="338.7" y="65.3">C2</text>
<text x="267.6" y="68.4">H1</text>
<text x="291" y="68.5">1u</text>
<text x="338.7" y="68.5">1u</text>
<text x="119.9" y="82.9">C11</text>
<text x="355.4" y="79.5">CS1210F160</text>
<text x="366.8" y="83.3">SW2</text>
<text x="119.9" y="86.1">0.1u</text>
<text x="30.5" y="100.2">10k</text>
<text x="30.5" y="97">R13</text>
<text x="30.5" y="107.6">R10</text>
<text x="222.2" y="107.6">C4</text>
<text x="30.5" y="110.7">10k</text>
<text x="222.2" y="110.8">0.1u</text>
<text x="31.4" y="118.1">R9</text>
<text x="369.5" y="119.7">CARD1</text>
<text x="31.4" y="121.3">10k</text>
<text x="369.5" y="122.9">MEM2075-00-140-01-A</text>
<text x="31.4" y="131.9">10k</text>
<text x="31.4" y="128.7">R8</text>
<text x="275.2" y="129.4">U7</text>
<text x="262.8" y="133">MIC2005-0.5YM6-TR</text>
<text x="311.9" y="142.9">C9</text>
<text x="57.6" y="146.4">1N4148WS-V-GS18</text>
<text x="117.7" y="148.2">HDR-M-2.54_1x6</text>
<text x="135.5" y="144.6">J3</text>
<text x="155.7" y="150">HDR-M-2.54_1x3</text>
<text x="164.5" y="146.3">J1</text>
<text x="309" y="149.9">0.1u</text>
<text x="82.6" y="151.7">U1</text>
<text x="226.3" y="155.2">C12</text>
<text x="247.6" y="162">10k</text>
<text x="247.6" y="158.8">R1</text>
<text x="109" y="166.1">0.1u</text>
<text x="109" y="163">C8</text>
<text x="227.9" y="162.3">4.7u</text>
<text x="282.4" y="167.6">LED0603-R</text>
<text x="286.9" y="164.2">LED2</text>
<text x="262.5" y="176.4">R2</text>
<text x="267.7" y="176.4">500R</text>
<text x="48.3" y="184.3">JP1</text>
<text x="48.3" y="187.5">Solder Bridge</text>
<text x="118.9" y="189.6">JP2</text>
<text x="334.8" y="191.9">HDR-M-2.54_1x10</text>
<text x="334.8" y="188.7">J2</text>
<text x="118.9" y="192.8">Solder Bridge</text>
<text x="208" y="197.5">H3</text>
<text x="118.9" y="203.7">JP3</text>
<text x="203.6" y="201.1">HDR-F-2.54_1x6</text>
<text x="269.3" y="202.2">LED1</text>
<text x="380.7" y="202.8">J4</text>
<text x="36.7" y="208.2">U4</text>
<text x="118.9" y="206.9">Solder Bridge</text>
<text x="269.3" y="205.3">LED0603-R</text>
<text x="380.7" y="206">HDR-M-2.54_1x4</text>
<text x="28" y="211.7">MB85RC1MTPNF-G-JNE1</text>
<text x="77.6" y="227.2">0.1u</text>
<text x="77.6" y="224.1">C7</text>
<text x="177.1" y="225.5">1M</text>
<text x="177.1" y="222.3">R3</text>
<text x="208.6" y="227">J5</text>
<text x="267.1" y="227.7">R5</text>
<text x="205.1" y="231.1">HDR-M-2.54_1x1</text>
<text x="267.1" y="230.7">500R</text>
<text x="206.2" y="239.9">H2</text>
<text x="201.9" y="245.2">HDR-F-2.54_1x6</text>
<text x="161.9" y="255.8">C10</text>
<text x="184.1" y="255.8">R11</text>
<text x="94.9" y="261.7">CR1220SMT</text>
<text x="94.9" y="258.6">U5</text>
<text x="127.7" y="262.9">R7</text>
<text x="160.8" y="261.1">0.1u</text>
<text x="184.1" y="259">1M</text>
<text x="127.7" y="266">100R</text>
<text x="143.6" y="269.5">10k</text>
<text x="143.6" y="266.5">R12</text>
</g>
<g font-size="3.2" fill="#00f">
<text x="153" y="28.5">1</text>
<text x="194.2" y="28.5">48</text>
<text x="153" y="32.1">2</text>
<text x="153" y="35.6">3</text>
<text x="156.5" y="30.3">PA5</text>
<text x="156.5" y="33.8">PA6</text>
<text x="186.6" y="33.8">PA3</text>
<text x="186.6" y="30.3">PA4</text>
<text x="194.2" y="35.6">46</text>
<text x="194.2" y="32.1">47</text>
<text x="153" y="39.1">4</text>
<text x="156.5" y="37.4">PA7</text>
<text x="156.5" y="40.9">PB0</text>
<text x="186.6" y="40.9">PA1</text>
<text x="186.6" y="37.4">PA2</text>
<text x="194.2" y="39.1">45</text>
<text x="153" y="42.7">5</text>
<text x="153" y="46.2">6</text>
<text x="156.5" y="44.4">PB1</text>
<text x="156.5" y="47.9">PB2</text>
<text x="171.4" y="44.4">PA0(EXTCLK)</text>
<text x="194.2" y="42.7">44</text>
<text x="153" y="49.7">7</text>
<text x="153" y="53.2">8</text>
<text x="156.5" y="51.5">PB3</text>
<text x="194.2" y="53.2">41</text>
<text x="292.2" y="53.2">3</text>
<text x="319.6" y="53.2">2</text>
<text x="153" y="56.8">9</text>
<text x="156.5" y="55">PB4</text>
<text x="156.5" y="58.5">PB5</text>
<text x="184.7" y="55">UPDI</text>
<text x="187" y="58.5">PF6</text>
<text x="194.2" y="56.8">40</text>
<text x="297.4" y="54.6">VIN</text>
<text x="307.5" y="54.6">VOUT</text>
<text x="151" y="60.3">10</text>
<text x="151" y="63.8">11</text>
<text x="156.5" y="62.1">PC0</text>
<text x="156.5" y="65.6">PC1</text>
<text x="187" y="65.6">PF4</text>
<text x="187" y="62.1">PF5</text>
<text x="194.2" y="63.8">38</text>
<text x="194.2" y="60.3">39</text>
<text x="364.9" y="65.6">3</text>
<text x="373.9" y="65.6">4</text>
<text x="151" y="67.3">12</text>
<text x="151" y="70.9">13</text>
<text x="156.5" y="69.1">PC2</text>
<text x="187" y="69.1">PF3</text>
<text x="194.2" y="70.9">36</text>
<text x="194.2" y="67.3">37</text>
<text x="156.5" y="72.6">PC3</text>
<text x="173.2" y="76.2">PF1(TOSC2)</text>
<text x="187" y="72.6">PF2</text>
<text x="194.2" y="77.9">34</text>
<text x="194.2" y="74.4">35</text>
<text x="364.9" y="72.6">1</text>
<text x="373.9" y="72.6">2</text>
<text x="151" y="81.5">16</text>
<text x="156.5" y="83.2">PC4</text>
<text x="173.2" y="79.7">PF0(TOSC1)</text>
<text x="186.8" y="83.2">PE3</text>
<text x="194.2" y="81.5">33</text>
<text x="151" y="85">17</text>
<text x="151" y="88.5">18</text>
<text x="156.5" y="86.7">PC5</text>
<text x="186.8" y="86.7">PE2</text>
<text x="194.2" y="88.5">31</text>
<text x="194.2" y="85">32</text>
<text x="151" y="92">19</text>
<text x="151" y="95.6">20</text>
<text x="156.5" y="90.3">PC6</text>
<text x="156.5" y="93.8">PC7</text>
<text x="186.8" y="93.8">PE0</text>
<text x="186.8" y="90.3">PE1</text>
<text x="194.2" y="92">30</text>
<text x="151" y="99.1">21</text>
<text x="156.5" y="97.3">PD0</text>
<text x="156.5" y="100.9">PD1</text>
<text x="151" y="102.6">22</text>
<text x="151" y="106.2">23</text>
<text x="156.5" y="104.4">PD2</text>
<text x="156.5" y="107.9">PD3</text>
<text x="186.3" y="107.9">PD6</text>
<text x="186.3" y="104.4">PD7</text>
<text x="194.2" y="106.2">26</text>
<text x="194.2" y="102.6">27</text>
<text x="151" y="109.7">24</text>
<text x="156.5" y="111.4">PD4</text>
<text x="186.3" y="111.4">PD5</text>
<text x="194.2" y="109.7">25</text>
<text x="355.9" y="127.3">1</text>
<text x="355.9" y="130.8">2</text>
<text x="359.4" y="129.1">DAT2</text>
<text x="258.9" y="137.9">1</text>
<text x="296.5" y="137.9">6</text>
<text x="355.9" y="134.4">3</text>
<text x="359.4" y="132.6">CD/DAT3</text>
<text x="359.4" y="136.1">CMD</text>
<text x="385.1" y="137.5">12</text>
<text x="385.1" y="134">13</text>
<text x="262.4" y="139.7">VIN</text>
<text x="283.7" y="143.2">CSLEW</text>
<text x="286.1" y="139.7">VOUT</text>
<text x="296.5" y="141.4">5</text>
<text x="355.9" y="141.4">5</text>
<text x="359.4" y="143.2">CLK</text>
<text x="385.1" y="141.1">11</text>
<text x="258.9" y="145">3</text>
<text x="262.4" y="146.7">ENABLE</text>
<text x="282.4" y="146.7">FAULT#</text>
<text x="296.5" y="145">4</text>
<text x="355.9" y="148.5">7</text>
<text x="376.5" y="148.5">CD_SW</text>
<text x="385.1" y="144.6">10</text>
<text x="390" y="146.7">9</text>
<text x="355.9" y="152">8</text>
<text x="359.4" y="150.2">DAT0</text>
<text x="359.4" y="153.8">DAT1</text>
<text x="381.4" y="151.7">(NO)</text>
<text x="26" y="215.5">1</text>
<text x="26" y="219">2</text>
<text x="29.5" y="217.3">NC</text>
<text x="29.5" y="220.8">A1</text>
<text x="43" y="220.8">WP</text>
<text x="49.6" y="219">7</text>
<text x="26" y="222.6">3</text>
<text x="29.5" y="224.3">A2</text>
<text x="41.3" y="227.9">SDA</text>
<text x="41.9" y="224.3">SCL</text>
<text x="49.6" y="226.1">5</text>
<text x="49.6" y="222.6">6</text>
</g>
<g font-size="3.2">
<text x="185.4" y="47.9">GND</text>
<text x="194.2" y="46.2">43</text>
<text x="262.6" y="54.6">Vbat</text>
<text x="262.6" y="58.2">GND</text>
<text x="309.2" y="61.7">GND</text>
<text x="319.6" y="60.3">1</text>
<text x="151" y="77.9">15</text>
<text x="156.5" y="79.7">GND</text>
<text x="194.2" y="95.6">29</text>
<text x="185.4" y="97.3">GND</text>
<text x="258.9" y="141.4">2</text>
<text x="262.4" y="143.2">GND</text>
<text x="355.9" y="145">6</text>
<text x="359.4" y="146.7">VSS</text>
<text x="137.6" y="153.4">GND</text>
<text x="163.8" y="155.2">1</text>
<text x="137.6" y="157">CTS</text>
<text x="137.6" y="160.5">Vcc</text>
<text x="163.8" y="158.7">2</text>
<text x="137.6" y="164">TX</text>
<text x="137.6" y="167.5">Rx</text>
<text x="163.8" y="162.2">3</text>
<text x="137.6" y="171.1">RTS</text>
<text x="336.4" y="197.9">1</text>
<text x="336.4" y="201.4">2</text>
<text x="207.9" y="206.3">1</text>
<text x="207.9" y="209.9">2</text>
<text x="336.4" y="204.9">3</text>
<text x="336.4" y="208.5">4</text>
<text x="207.9" y="213.4">3</text>
<text x="336.4" y="212">5</text>
<text x="336.4" y="215.5">6</text>
<text x="382.3" y="211.3">1</text>
<text x="382.3" y="215.5">2</text>
<text x="207.9" y="216.9">4</text>
<text x="207.9" y="220.5">5</text>
<text x="336.4" y="219">7</text>
<text x="382.3" y="219">3</text>
<text x="26" y="226.1">4</text>
<text x="29.5" y="227.9">VSS</text>
<text x="207.9" y="224">6</text>
<text x="336.4" y="222.6">8</text>
<text x="336.4" y="226.1">9</text>
<text x="382.3" y="222.6">4</text>
<text x="336.4" y="229.6">10</text>
<text x="207.9" y="234.6">1</text>
<text x="207.9" y="252.2">1</text>
<text x="207.9" y="255.7">2</text>
<text x="207.9" y="259.3">3</text>
<text x="207.9" y="262.8">4</text>
<text x="207.9" y="266.3">5</text>
<text x="207.9" y="269.8">6</text>
</g>
<g font-size="3.2" fill="#f00">
<text x="185.7" y="51.5">VDD</text>
<text x="194.2" y="49.7">42</text>
<text x="151" y="74.4">14</text>
<text x="156.5" y="76.2">VDD</text>
<text x="183.5" y="100.9">AVDD</text>
<text x="194.2" y="99.1">28</text>
<text x="355.9" y="137.9">4</text>
<text x="359.4" y="139.7">VDD</text>
<text x="49.6" y="215.5">8</text>
<text x="41" y="217.3">VDD</text>
</g>
<g font-size="2.1" fill="#a54b4b">
<text x="43.7" y="35.3">1</text>
<text x="81.8" y="35.3">8</text>
<text x="43.7" y="38.8">2</text>
<text x="52.6" y="37">Vbkup</text>
<text x="52.6" y="40.5">SDA</text>
<text x="65.5" y="40.5">CLKOUT</text>
<text x="70" y="37">SCL</text>
<text x="81.8" y="38.8">7</text>
<text x="43.7" y="42.3">3</text>
<text x="43.7" y="45.8">4</text>
<text x="52.6" y="44">INT</text>
<text x="52.6" y="47.6">EVI</text>
<text x="69.4" y="44">VDD</text>
<text x="69.8" y="47.6">VSS</text>
<text x="81.8" y="45.8">5</text>
<text x="81.8" y="42.3">6</text>
</g>
</svg>
